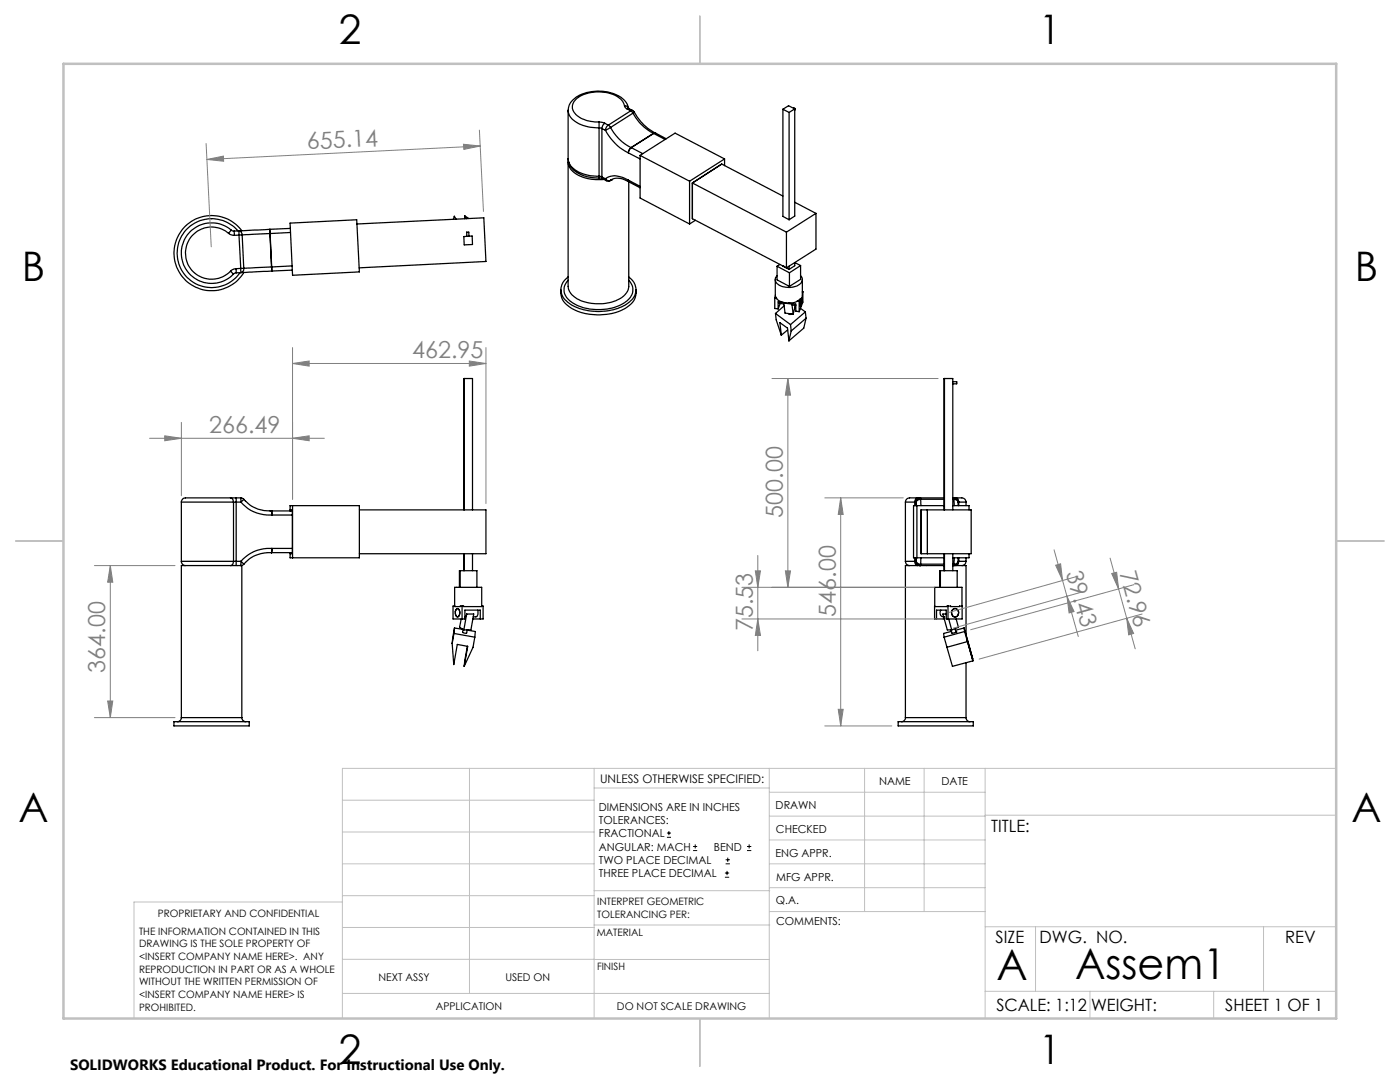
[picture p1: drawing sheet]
<svg xmlns="http://www.w3.org/2000/svg" width="279mm" height="216mm" viewBox="0 0 279 216" stroke-linecap="round" stroke-linejoin="round" font-family="sans-serif">
<g fill="none" stroke="#000" stroke-width=".25">
<path d="M113.4 31.7a3.8 3.8 0 0 0 2.7 3.2l1.9 .5 1.6 .1M113.4 31.7a3.5 3.5 0 0 0 2.6 2.8 8.8 8.8 0 0 0 3.6 .7M113.4 32.4v24.8a3.7 3.7 0 0 0 3.1 3 8.9 8.9 0 0 0 8.1-1.3 2.6 2.6 0 0 0 .9-1.7v-20.9M113.4 22v9.7M113.4 32.1a3.1 3.1 0 0 0 2.4 3 9.5 9.5 0 0 0 4.7 .7M119.5 24.3l1.2 .3M119.5 24.3l.1 1.2M119.6 35.5l.7 .2M119.6 25.5l.5 .1M119.6 35.2l.5 .1M119.6 35.2v.3M119.6 25.5v9.7"/>
<path d="M120.1 35.3l.2 .4M120.1 35.3l.7 .4M120.1 25.6v9.7M120.1 25.6l.7 .4M120.3 35.7l.7 .4M120.7 24.6l-.3 .3-.3 .7M120.7 24.6l.7 .4M120.8 26a10.6 10.6 0 0 0 4.6 4.5M120.8 35.7a3.6 3.6 0 0 1 3.9-.1l.7 .3M120.8 35.7a.75 .75 0 0 0 1 .3M120.8 35.7l.2 .4M121.4 25l-.3 .3-.3 .7"/>
<path d="M121.4 25l.4 .4M121.8 36l-.8 .1M121.8 25.4l-1 .6M121.8 25.4a9.6 9.6 0 0 0 4.1 4.1M121.8 36l.4-.2-.4 .2M121.8 36h.1M122 35.9l-.2 .1M122 35.9a3.3 3.3 0 0 1 3.6 .4M122 35.9h.1M124.6 21.1a4.3 4.3 0 0 0-4.1-2.7 6.7 6.7 0 0 0-6 1.9 2.18 2.18 0 0 0 1.2 3.1 6.9 6.9 0 0 0 3.8 .9M124.6 21.1l.2 .3 .4 .3M124.6 21.1l.5 .1 .3 .4"/>
<path d="M125.2 21.7l.7 .4M125.4 21.6l.2 .1M125.4 35.9l.2 .4M125.4 30.5l2.3 1.2M125.4 35.9l2.3 1.3M125.4 21.6a4.5 4.5 0 0 0-3.8-3.1 8.3 8.3 0 0 0-7.3 1.5 2.6 2.6 0 0 0 .7 4.4 8.5 8.5 0 0 0 4.6 1.1M125.6 36.3h.1M125.6 21.7h-.4M125.6 21.7l.7 .3M125.6 36.3l2.1 1.2M125.9 22.1l.4 .5M125.9 22.1l-4.5 2.9"/>
<path d="M125.9 29.5l-.3 .4-.2 .6M125.9 29.5h.1M126 29.5l-.3 .3-.3 .7M126 29.5l2.3 1.2M126.3 22l.3 .4M126.3 22l-.4 .1M126.3 22.6a9.1 9.1 0 0 0 4.1 4M126.3 22.6l-4.5 2.8M126.6 22.4a9.8 9.8 0 0 0 4.2 4.2M126.6 22.4l-.3 .2M127.7 31l9.9 5.2M127.7 31l7-4.4 9.9 5.1"/>
<path d="M127.7 31v8.5l9.9 5.2M130.4 26.6h.1M130.4 26.6l-4.5 2.9M130.5 26.6l-4.5 2.9M130.5 26.6l2.3 1.2M130.8 26.6h.1M130.8 26.6h-.4M130.8 26.6h-.3M130.8 26.6l2.2 1.1M137.6 36.2v8.5M138.2 36.5l5.8-3.8 12.2 6.4M138.2 36.5l18.8 9.8"/>
<path d="M138.2 36.5v7.1l18.8 9.8M144.6 31.7l-7 4.5M144.6 31.7v1.4M156.2 21.8l1.3 .6M156.2 21.8v21.4l1.3 .7M157.5 22.4v21.5M158.4 21.6a.22 .22 0 0 1 .2 .1 .22 .22 0 0 1 0 .2M158.6 21.7l-1.2-.6-1.2 .7M158.6 21.7l-1.1 .7M158.6 21.7v21.4l-1.1 .8M45.6 46.6a5.2 5.2 0 0 0-7.3 .5 5.2 5.2 0 0 0 .4 7.3 5.2 5.2 0 0 0 7.3-.3M45.6 46.6l.4 .2 .8 .2"/>
<path d="M46 54.1l.6 .6M46.1 45.9a6 6 0 0 0-8.4 .6 6 6 0 0 0 .4 8.5 6 6 0 0 0 8.5-.3M46.1 45.9l-.5 .7M46.1 45.9l.6 .2M46.7 46.1l.1 .9M47.1 53.6l-.5 .1-.6 .4M47.1 53.6v.8M47.1 54.4l-.5 .3M47.5 46.1a6.9 6.9 0 0 0-10.2-.4 6.9 6.9 0 0 0 .6 10.1 6.9 6.9 0 0 0 10-1.4M47.7 46.1a.73 .73 0 0 1 .6 .8M47.7 46.1v.8M47.7 46.1h-1"/>
<path d="M47.7 46.9l-.9 .1M47.7 46.9l.3 6.7M48 53.6l.1 .8M48 53.6h-.9M48.1 54.4h-1M48.3 46a7.5 7.5 0 0 0-11.3-.9 7.5 7.5 0 0 0 .6 11.2 7.5 7.5 0 0 0 11-1.9M48.3 46.9h-.6M48.3 46.9l.3 6.6M48.6 53.5a.77 .77 0 0 1-.5 .9M48.6 53.5l-.6 .1M53.9 46.6l-5.6 .3M53.9 45.8l-6.2 .3"/>
<path d="M53.9 45.8v.8M53.9 46.6h.1M53.9 46.6l.3 6.7M54.2 53.3l-5.6 .2M54.2 53.3l.1 .8M54.2 53.3h.1M54.3 54.1l-6.2 .3M57.9 44.5l13.3-.6 .5 10.4-13.3 .6zM57.9 45.6l-4 .2M58 46.4l-4.1 .2M58.3 53.1l-4.1 .2M58.3 53.9l-4 .2"/>
<path d="M71.2 44.7l25.4-1.2 .4 8.7-25.3 1.2M91 43.7l-.3-.6-.2 .6M92.6 47.2l1.6-.1 .1 1.7-1.7 .1zM92.7 43.1l.4 .5M92.7 43.1l.9 .5M92.7 43.1v.5M93.6 47.1v-.8h-.5l.1 .9M111.9 57.8a3.6 3.6 0 0 0 2.2 3.8 11.4 11.4 0 0 0 11.2-.5 3.3 3.3 0 0 0 1.6-3.3M113.4 55.2a3 3 0 0 0 .1 5.3 11.1 11.1 0 0 0 12.1-.2 2.97 2.97 0 0 0-.1-5.1M113.4 55.9a2.69 2.69 0 0 0 .6 4.3 10.3 10.3 0 0 0 11.2-.2 2.65 2.65 0 0 0 .3-4.1M138.8 44l-1.2 .7M154.6 59.4l.2-.3 .2 .4"/>
<path d="M154.6 59.4v2.2h.7M154.6 59.4l.4 .1M154.7 55.8v3.3M155 59.5a3.3 3.3 0 0 0 3.4 .9l.7-.4M155.1 55a1.21 1.21 0 0 0-.3 1.2 1.21 1.21 0 0 0 1 .8 3.7 3.7 0 0 0 4.2-.7 1.01 1.01 0 0 0-.2-1.3M155.1 53.1v2.7l2.5 1.4M155.1 53.1l2.5 1.3M155.6 52.8l-.5 .3M156.2 53.1h.1M156.2 53.1l1.3 .7M157 46.3v7.1M157.5 53.1v.7"/>
<path d="M157.6 54.4v2.8M158.6 52.4v.6l-1.1 .8M158.6 52.4l1.2 .6M158.6 40.4l4.2 2.2M159.6 59.7l-.5 .3M159.6 59.7l-.1 .4M159.8 53l-2.2 1.4M159.8 53v2.7l-2.2 1.5M160 59.4a2.26 2.26 0 0 1-.3 1.7v-.5l.1-1-.1 .9a.35 .35 0 0 0 .1 .5l.2-.7zM160.1 55.8v3.3l-.5 .7v-.1M160.1 58.2h.1M160.2 58.2v2.1l-.7 1.9"/>
<path d="M160.2 58.2l-.1 .3M162.8 42.6l-5.8 3.7M162.8 42.6v7.1l-5.8 3.7M92.6 75.5v26.2M154.8 62.5l3 2.3M154.8 62.5l.1 1.3 1 3.1M155.5 60.3v.2l1 .1M155.7 60.5l-.4 1.1M155.9 66.9l-.3-2.5 1.6 1.1 .2 2.5M156.3 60.4l-1-.2v1.4M156.5 61l-1.7 1.5M157.2 65.8l-1.3 1.1"/>
<path d="M157.3 62.5a.44 .44 0 0 0 .7 .2M157.3 60.5l1.5 .2v1.4l.7 .1M157.8 64.8l.1 1.2M157.9 66l-.5 2M158 60.7l.1 .2 .7 .1M158 60.7l-1.6-.2 .3 2 1.6 .2M158 60.7l.3 2M158.6 60.9v.4l-.3 1.4M159.1 60l.4 .1M159.5 60.1v2.1M159.7 61.5l1 .7M160.7 62.2l-2.9 2.6"/>
<path d="M160.7 62.2l.2 1.3M160.9 63.5l-3 2.5M160.9 63.5l-.5 2-3 2.5M188.5 75.5v26.2M190.1 76.2h.9l-.1 .4h-.8M46 99.3h-7.1a4 4 0 0 0-2.5 .3l-.2 .6M46 99.3a.76 .76 0 0 1 .6 .9M46 99.3h1.1M47.1 99.3v.9M47.1 99.3h.9M48 99.3l.6 .3-.5 .6M48 99.3l.1 .9"/>
<path d="M48.7 99.6a6.3 6.3 0 0 0 5.5 2.4M183.1 99.3h-1.5a.87 .87 0 0 0-.9 .9M183.1 99.3a.77 .77 0 0 0-.5 .9M183.1 99.3h.6M183.7 99.3a.84 .84 0 0 0-.9 .9M183.7 99.3h4.7M183.7 99.6a.77 .77 0 0 0-.8 .6M183.7 99.6v-.1a.48 .48 0 0 0-.5-.1 .48 .48 0 0 0-.3 .5v.3M183.7 99.6l.1 1.3M183.7 99.6h4.7M190.1 99.3h.3M190.1 99.6h.3"/>
<path d="M190.4 99.3a.85 .85 0 0 1 .8 .9M190.4 99.3v.3M190.4 99.3h.3M190.4 99.6l.1 1.3M190.4 99.6a.71 .71 0 0 1 .8 .6M190.7 99.3h1.2a.86 .86 0 0 1 .9 .9M190.7 99.3a.74 .74 0 0 1 .6 .9M36.2 112a.84 .84 0 0 0 .8 .9M36.2 112h10.4M36.2 100.2h10.4M36.2 100.2v11.8M46.6 112a.76 .76 0 0 1-.6 .9"/>
<path d="M46.6 112h.5M46.6 100.2h.5M46.6 100.2v11.8M47.1 112v.9M47.1 100.2v11.8M47.1 112h1M47.1 100.2h1M48 112.9h-11.8v30.3M48 112.9h.3v30.3M48.1 112l.3 .3a.27 .27 0 0 1 .2 .4 .27 .27 0 0 1-.4 .1l-.2 .1M48.1 100.2a7.4 7.4 0 0 0 6.2 2.6M48.1 112l-.1 .9"/>
<path d="M53.9 102h4.4M54.2 110.3h4.1M54.2 110.3a6.3 6.3 0 0 0-5.5 2.3M54.2 102l.1 .8M54.3 109.4a7.4 7.4 0 0 0-6.2 2.6M54.3 109.4l-.1 .9M54.3 102.8h4M54.3 109.4h4M57.9 102v-1.1h13.8v10.4h-13.8v-1M57.9 102v-.3h.4v8.8h-.4v-.2M58.4 100.9v10.4M71.7 101.7h25.3v8.8h-25.3"/>
<path d="M90.7 117.2h5.4v3.8h-3.6v-.1l-1.7 .1zM91.7 117.2v-3.3h3.5v3.3M91.8 113.9v3.3M92.6 101.7v-26.2h1.7v26.2M92.6 110.5v3.4M94.3 110.5v3.4M180.7 112a.84 .84 0 0 0 .8 .9M180.7 100.2h1.9M180.7 112h1.9M180.7 100.2v11.8M182.6 100.2h.2M182.6 112h.2"/>
<path d="M182.6 112a.77 .77 0 0 0 .5 .9M182.6 100.2v.7M182.6 111.3v.7M182.8 112a.84 .84 0 0 0 .9 .9M182.8 112h.1M182.8 100.2h.1M182.8 100.2v.7M182.8 111.3v.7M182.9 112a.77 .77 0 0 0 .8 .6M182.9 112a.63 .63 0 0 0 .2 .6 .63 .63 0 0 0 .6 .1v-.1M182.9 100.2v.7M182.9 111.3v.7"/>
<path d="M183 100.9v10.4M183.7 112.9h-3v30.3M183.7 112.9h4.7M183.7 112.6h4.7M183.8 111.3l-.1 1.3M183.8 101.7h10v8.8h-10zM185.1 101.7v8.8M187.5 117.2v-3.3h3.5v3.3M187.7 113.9v3.3M188.4 101.7v-26.2h1.7v26.2M188.4 100.9h-6.1v10.4h6.1M188.4 110.5v3.4"/>
<path d="M188.5 110.5v3.4M190.1 100.9h3.3v.8M190.1 112.9h.3M190.1 110.5v3.4M190.1 112.6h.3M190.4 112.9h2.4v13.7M190.4 112.6v.3M190.5 111.3l-.1 1.3M191.2 100.2v.7M191.2 112a.85 .85 0 0 1-.8 .9M191.2 112a.71 .71 0 0 1-.8 .6M191.2 112h.1"/>
<path d="M191.2 100.2h.1M191.2 111.3v.7M191.3 112a.74 .74 0 0 1-.6 .9M191.3 100.2h1.5M191.3 112h1.5M191.3 100.2v.7M191.3 111.3v.7M192.8 112a.84 .84 0 0 1-.9 .9M192.8 100.2v.7M192.8 111.3v.7M193.4 110.5v.8h-3.3M90.2 128.4l.4 4.2 .7-4 2 .4-.7 4"/>
<path d="M90.6 126.4l4.2 .7M90.6 126.4l-.4 2M90.7 125.3l1.7 .3-.1 .6 .6 .2 .2-.1 .1-.6M90.7 125.3l-.1 1.1M90.7 125.3l-.5 3.1M90.8 120.9h-.4v2.6h2.4v-1.8h3v1.8M91.1 121.5a.47 .47 0 0 1 .5 .1 .47 .47 0 0 1 .2 .5v.2a.5 .5 0 0 1-.1 .6 .5 .5 0 0 1-.6 .1l-.2-.4a1.07 1.07 0 0 1 .2-1.1zM91.2 121.5a.68 .68 0 0 1 .5 1.1 .42 .42 0 0 1-.4 .5 .42 .42 0 0 1-.4-.5v-.5zM92 123.5l-.3 1.7 .9 .5M92.2 120.9v2.6M93.1 122.5l-.3 .6M93.1 122.5h1.4l-.5 3.2h-1.4"/>
<path d="M93.1 122.5l-.5 3.2M93.2 125.7l1.7 .3-.1 1.1M93.3 128.9l-.7 4.1M94.8 127.1l-.4 2.1-1.8 3.8M95.3 121.7l.1 .3a.88 .88 0 0 1-.4 1.1h-.6M96.1 120.9h.3v2.6h-2M186.5 120.9v2.6h1.9M187.7 121.7a.83 .83 0 0 0 .6 1.4M188.3 123.1h.1M188.4 127.1l.6 2.1M188.8 122.5h-.6l.9 3.2h.8M189 129.2l1.1 3.8 4.1-1.1"/>
<path d="M189.2 120.9v2.6M189.3 123.5l.6 2.2M189.8 125.7l.2 .7 .8-.3M189.9 126l-1.6 .4 .1 .7M190.1 121.7a.79 .79 0 0 1 1.2 .2 .79 .79 0 0 1-.4 1.1 .82 .82 0 0 1-.9-.3 .82 .82 0 0 1 .1-1zM190.1 121.7a.79 .79 0 0 1 1.1 .1 .79 .79 0 0 1-.2 1.2 .79 .79 0 0 1-1-.3 .79 .79 0 0 1 .1-1zM190.6 125.4l.2 .7M190.8 126.1h.1M190.8 123.5l.5 1.7-1.4 .5M192 120.9v-3.7h-5.5v3.8l5.5-.1v2.6h-3.2v-1.8h-1.9v1.8M192.4 125.3l.1 .7M192.4 125.3l1.7 6.2"/>
<path d="M192.4 125.3l-1.7 .5M192.5 126l.6 2M192.5 126l-4.1 1.1M192.8 132.2v11M193.1 128l1.1 3.9M193.1 128l-4.1 1.2M194.1 131.5l-1.1-4 1.2 4.4M194.1 131.5h.1M34.7 144h15v.9h-15zM36.2 143.2a.79 .79 0 0 1-.9 .8M36.2 143.2h12.1M48.3 143.2a.79 .79 0 0 0 .8 .8"/>
<path d="M179.2 144h15v.9h-15zM180.7 143.2a.78 .78 0 0 1-.8 .8M180.7 143.2h12.1M192.8 143.2a.79 .79 0 0 0 .8 .8"/>
</g>
<g fill="none" stroke="#000" stroke-width=".2">
<path d="M133.1 167.1h.8M133.1 166.2h.8M133.5 165.8v.9M138.3 169.7h.8M138.3 168.9h.8M138.7 168.5v.8M144.7 175h.8M144.7 174.2h.8M144.8 172.4h.9M144.8 171.6h.9M145.1 173.8v.8M145.2 171.1v.9"/>
<path d="M149.1 169.7h.8M149.1 168.9h.8M149.5 168.5v.8"/>
</g>
<g fill="none" stroke="#808080" stroke-width=".2">
<path d="M41.1 28.6l1.1 20.6M41.3 31.8l3.3-.6v1zM92.5 28.8l3.3 .3-3.2 .7zM95.7 26l.8 16.2M95.8 29.1l-54.5 2.7M58.4 72.5l3.3-.5v1.1zM58.4 69.4v30.2M58.4 72.5h38.6M93.7 72l3.3 .5-3.3 .6zM97 69.4v31.1M154.1 75.5h33.1M157.2 75.5l.6 3.3h-1.1z"/>
<path d="M157.2 75.5v41.7M29.8 87.5h34.9M32.9 87l3.3 .5-3.3 .4zM36.2 84.3v14.6M58.4 87.5l3.3-.5v.9zM164.6 99.3h15.7M167.8 99.3l.5 3.4h-1zM167.8 99.3v45.6M18.8 112.9h16.1M22 112.9l.5 3.3h-1zM22 112.9v30.3M148.1 117.2h38.3"/>
<path d="M150.7 113.9h1.1l-.6 3.3zM151.2 110.8v19.1M156.7 113.9h1.1l-.6 3.3zM210.4 109.7l2.5 9.3M210.7 112.8l1-.3 .4 3.3zM212.9 119l1.4 3-.9 .3zM212.9 119l2.3 8M215.1 115l-25.7 7.2M216 118.1l-25.7 7.2M221.5 111.4l5.1 18.1M221.9 114.4l.9-.2 .4 3.3zM226.3 116.7l-32.6 9"/>
<path d="M21.5 139.9h1l-.5 3.3zM148.1 123.5h39.8M151.2 123.5l.6 3.3h-1.1zM224.9 123.4l1.3 3-1 .3zM227.9 122.5l-32.5 9M18.8 143.2h16.1M164.6 144.9h13.4M167.3 141.5h1l-.5 3.4z"/>
</g>
<g fill="none" stroke="#c0c0c0" stroke-width=".2">
<path d="M68.3 159.7h50.3M93.7 153.3v44.9M118.6 153.3v49.9M118.6 157.2h34.9M153.5 153.3v49.9M153.5 158.1h43.1M172.5 153.3v28.6M184.4 153.3v28.6M196.6 153.3v49.9M266.7 153.3h-198.4v49.9M68.3 178.7h50.3M68.3 172.4h50.3"/>
<path d="M68.3 166h50.3M68.3 180h-41.6v23.2M118.6 177.7h35M153.5 167.6h43.1M153.5 162.8h43.1M153.5 172.4h43.1M153.5 177.1h43.1M196.6 162.7h70.1M68.3 198.2h85.2M68.3 191.4l85.2 .1M68.3 185.1h50.3M118.6 184.6h35"/>
<path d="M153.6 181.9h43M196.6 197.8h70.1M196.6 184.9h70.1M206.7 184.9v12.9M217.5 197.8v5.4M242.2 197.8v5.4M252.2 184.9v12.9"/>
</g>
<path d="M139.7 3.2v9.5M3.1 107.9h9.6M266.7 107.9h9.5M139.7 203.2v9.6" fill="none" stroke="#c0c0c0" stroke-width=".25"/>
<path d="M12.7 12.7h254v190.5h-254z" fill="none" stroke="#c0c0c0" stroke-width=".5"/>
<g fill="#808080">
<path d="M212.9 119l1.4 3-.9 .3zM210.7 112.8l1-.3 .4 3.3z"/>
<path d="M41.3 31.8l3.3-.6v1zM92.5 28.8l3.3 .3-3.2 .7z"/>
<path d="M22 112.9l.5 3.3h-1zM21.5 139.9h1l-.5 3.3zM157.2 75.5l.6 3.3h-1.1zM156.7 113.9h1.1l-.6 3.3zM150.7 113.9h1.1l-.6 3.3zM151.2 123.5l.6 3.3h-1.1zM167.8 99.3l.5 3.4h-1zM167.3 141.5h1l-.5 3.4z"/>
<path d="M221.9 114.4l.9-.2 .4 3.3zM224.9 123.4l1.3 3-1 .3z"/>
<path d="M58.4 72.5l3.3-.5v1.1zM93.7 72l3.3 .5-3.3 .6z"/>
<path d="M32.9 87l3.3 .5-3.3 .4zM58.4 87.5l3.3-.5v.9z"/>
</g>
<g font-size="8.5">
<text x="198.9" y="195.5">A</text>
<text x="214.5" y="195.4">Assem1</text>
</g>
<g font-size="8.1">
<text x="67.6" y="8.9">2</text>
<text x="207.3" y="8.9">1</text>
<text x="4.4" y="56.2">B</text>
<text x="270.4" y="56.2">B</text>
<text x="3.7" y="164.1">A</text>
<text x="269.7" y="164.1">A</text>
<text x="67.6" y="212.4">2</text>
<text x="207.3" y="212.4">1</text>
</g>
<g font-size="4.7" fill="#808080">
<text x="61.3" y="29.8" transform="rotate(-3 61.3 29.8)">655.14</text>
<text x="82.2" y="71.5">462.95</text>
<text x="41.8" y="86.4">266.49</text>
<text x="156.3" y="103.3" transform="rotate(-90 156.3 103.3)">500.00</text>
<text x="212.7" y="114.3" transform="rotate(74 212.7 114.3)">39.43</text>
<text x="223.4" y="114.3" transform="rotate(75 223.4 114.3)">72.96</text>
<text x="150.3" y="125.9" transform="rotate(-90 150.3 125.9)">75.53</text>
<text x="166.8" y="123.1" transform="rotate(-90 166.8 123.1)">546.00</text>
<text x="21" y="134.2" transform="rotate(-90 21 134.2)">364.00</text>
</g>
<g font-size="3.4">
<text x="197.8" y="166">TITLE:</text>
<text x="198.7" y="188.1">SIZE</text>
<text x="207.5" y="188.1">DWG. NO.</text>
<text x="256.5" y="188.2">REV</text>
<text x="198.8" y="201.7">SCALE: 1:12</text>
<text x="217.7" y="201.8">WEIGHT:</text>
<text x="244.5" y="201.7">SHEET 1 OF 1</text>
</g>
<text font-size="3" x="14" y="213.5">SOLIDWORKS Educational Product. For Instructional Use Only.</text>
<text font-size="2.4" x="119.8" y="156.2">UNLESS OTHERWISE SPECIFIED:</text>
<g font-size="2.2">
<text x="119.5" y="161.8">DIMENSIONS ARE IN INCHES</text>
<text x="154.8" y="161.4">DRAWN</text>
<text x="175.4" y="156.6">NAME</text>
<text x="187.9" y="156.7">DATE</text>
<text x="119.5" y="164.4">TOLERANCES:</text>
<text x="119.5" y="167.1">FRACTIONAL</text>
<text x="154.9" y="166.3">CHECKED</text>
<text x="119.5" y="169.7">ANGULAR: MACH</text>
<text x="119.5" y="172.4">TWO PLACE DECIMAL</text>
<text x="142.5" y="169.7">BEND</text>
<text x="154.8" y="170.9">ENG APPR.</text>
<text x="119.5" y="175">THREE PLACE DECIMAL</text>
<text x="154.9" y="175.7">MFG APPR.</text>
<text x="154.9" y="180.4">Q.A.</text>
<text x="154.9" y="184.6">COMMENTS:</text>
</g>
<g font-size="2.1">
<text x="75.5" y="195.7">NEXT ASSY</text>
<text x="100.9" y="195.7">USED ON</text>
<text x="86.9" y="201.5">APPLICATION</text>
<text x="123.1" y="201.6">DO NOT SCALE DRAWING</text>
</g>
<g font-size="2">
<text x="31.5" y="182.9">PROPRIETARY AND CONFIDENTIAL</text>
<text x="119.2" y="180.6">INTERPRET GEOMETRIC</text>
<text x="119.2" y="183.1">TOLERANCING PER:</text>
<text x="27.8" y="186.5">THE INFORMATION CONTAINED IN THIS</text>
<text x="27.8" y="189">DRAWING IS THE SOLE PROPERTY OF</text>
<text x="27.8" y="191.6">&lt;INSERT COMPANY NAME HERE&gt;. ANY</text>
<text x="119.1" y="186.7">MATERIAL</text>
<text x="27.8" y="194.1">REPRODUCTION IN PART OR AS A WHOLE</text>
<text x="27.8" y="196.6">WITHOUT THE WRITTEN PERMISSION OF</text>
<text x="119.1" y="193.5">FINISH</text>
<text x="27.8" y="199.1">&lt;INSERT COMPANY NAME HERE&gt; IS</text>
<text x="27.8" y="201.7">PROHIBITED.</text>
</g>
</svg>
